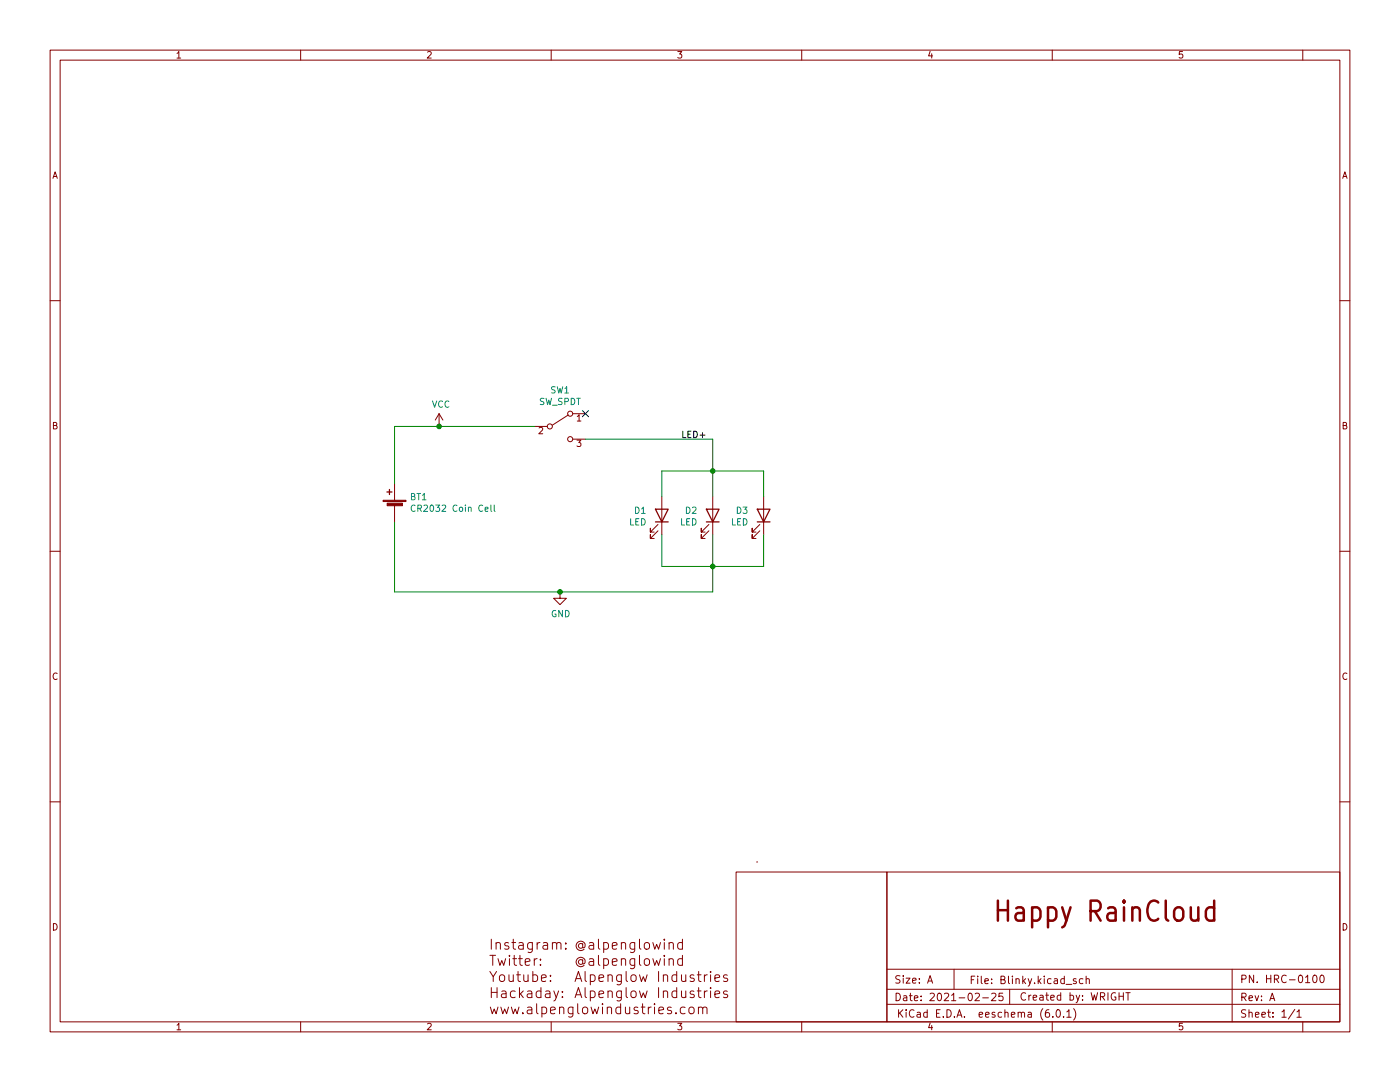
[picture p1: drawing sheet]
<svg xmlns="http://www.w3.org/2000/svg" width="279mm" height="216mm" viewBox="0 0 279 216" stroke-linecap="round" stroke-linejoin="round" font-family="sans-serif">
<g fill="none" stroke="#840000" stroke-width=".2">
<path d="M10 10h259.4v195.9h-259.4zM12 12h255.4v191.9h-255.4zM60 10v2M110 10v2M160 10v2M210 10v2M260 10v2M10 60h2M267.4 60h2M78.7 96.5v3.3M87.6 82.6l-.7 1.2M87.6 82.6v2.5"/>
<path d="M87.6 82.6l.8 1.2M106.7 85.1h2.5M113.4 82.8l-3.2 2M114.3 82.6h2.5M114.3 87.6h2.5M132.1 99.1v7.6M142.2 99.1v7.6M152.4 99.1v7.6M10 110h2M78.7 100.8v3.3M111.8 118.1v1.3h1.2l-1.2 1.3-1.3-1.3h1.3M131.3 105.9l-1.5 1.5v-.7v.7h.8"/>
<path d="M131.3 104.6l-1.5 1.6v-.8v.8h.8M141.5 105.9l-1.5 1.5v-.7v.7h.7M141.5 104.6l-1.5 1.6v-.8v.8h.7M151.6 105.9l-1.5 1.5v-.7v.7h.8M151.6 104.6l-1.5 1.6v-.8v.8h.8M267.4 110h2M10 160h2M267.4 160h2M146.9 174h30.1v29.9h-30.1zM151 172h.1M177 174h90.4v29.9h-90.4zM97.8 193.8l.6 1.1 .7-1.1"/>
<path d="M97.8 190.6h1.1M98.1 187.4v2M98.1 197.1v2M98.1 198h1.1M98.3 190.6v2M98.4 194.9v.9M99 188.3a.5 .5 0 0 1 .9 .1v1M99 188.1v1.3M99.2 197.1v2M99.4 191.3l.4 1.3 .3-.9 .4 .9 .4-1.3M99.9 194.6a.54 .54 0 0 1 .8 .3v.6a.54 .54 0 0 1-.5 .4 .54 .54 0 0 1-.5-.4v-.6zM100.1 197.8h.8l.1 1.3"/>
<path d="M101 198.2l-.7 .1a.39 .39 0 0 0-.3 .4 .39 .39 0 0 0 .3 .4l.7-.1M101.5 188.2l-.5-.1-.3 .3 .1 .2 .7 .2v.5h-.8M101.6 194.5l.1 1.2a.54 .54 0 0 0 .7 0M101.7 190.6v.2M101.7 191.3v1.3M102.1 188.1h.8M102.3 191.3h.8M102.4 187.4v1.7l.1 .2 .4 .1M102.4 194.5v1.3M102.6 190.6v1.7l.1 .2 .4 .1M102.8 197.8l-.6-.1-.3 .4v.6l.2 .3h.7M103.1 194.5h.8"/>
<path d="M103.4 193.8v1.8l.1 .1 .4 .1M103.5 191.3h.7M103.6 188.2h.7l.1 1.2M103.7 197.1v2M103.8 190.6v1.7l.1 .2 .3 .1M103.9 198.3l.5 .8M104.4 188.5l-.6 .1a.39 .39 0 0 0-.3 .4 .39 .39 0 0 0 .3 .4l.6-.1M104.4 197.7l-.7 .8M104.5 194.5l.1 1.2a.54 .54 0 0 0 .8 0M104.8 192l1-.2-.1-.4-.6-.1-.3 .3 .1 .9h.8M105.3 197.8h.8v1.3M105.4 194.5v1.3"/>
<path d="M106.1 198.2l-.6 .1a.39 .39 0 0 0-.3 .4 .39 .39 0 0 0 .3 .4l.6-.1M106.2 188.1v1.6a.54 .54 0 0 1-.8 .3M106.2 188.2l-.5-.1-.4 .4v.5l.2 .3h.7M106.3 194.6l.6-.1 .4 .4v.6l-.2 .2h-.8M106.3 193.8v2M106.6 191.3v1.3M107.2 191.3l-.4 .1-.2 .3M107.2 188.1v1.3M107.8 188.1l-.4 .1-.2 .3M107.9 192.4v.2M107.9 191.4v.2M108 197.8l-.6-.1-.4 .4v.6l.2 .3h.8"/>
<path d="M108 197.1v2M108.1 195.2l.9-.2-.1-.4-.6-.1-.2 .3v.9h.8M108.4 188.2h.8l.1 1.2M108.9 197.8h.8l.1 1.3M109.3 188.5l-.7 .1a.39 .39 0 0 0-.3 .4 .39 .39 0 0 0 .3 .4l.7-.1M109.8 198.2l-.7 .1a.39 .39 0 0 0-.3 .4 .39 .39 0 0 0 .3 .4l.7-.1M109.9 195.7v.1M109.9 194.6v.2M110.2 188.3a.5 .5 0 0 1 .9 .1v1M110.2 188.1v1.3M110.5 197.7l.5 1.4M111.1 188.4l.3-.3 .5 .1 .1 1.2"/>
<path d="M111.5 197.7l-.7 1.8-.3 .2M112.2 198.9v.2M112.2 197.8v.2M112.9 189.2v.2M112.9 188.2v.2M114.8 195.8l.6-2 .7 2M114.8 199.1l.6-2 .7 2M115 195.3h.9M115 198.5h.9M116.3 188.5a.48 .48 0 0 0-.7-.1 .48 .48 0 0 0 0 .7 .48 .48 0 0 0 .7-.1M116.3 188.3v.7l.2 .1a.81 .81 0 0 0-.1-1.2 .81 .81 0 0 0-1.2 .2 .94 .94 0 0 0 0 1.3 .94 .94 0 0 0 1.4 0M116.3 191.7a.48 .48 0 0 0-.7-.1 .48 .48 0 0 0 0 .7 .48 .48 0 0 0 .7-.1"/>
<path d="M116.3 191.5v.7l.2 .1a.81 .81 0 0 0-.1-1.2 .81 .81 0 0 0-1.2 .2 .94 .94 0 0 0 0 1.3 .94 .94 0 0 0 1.4 0M116.8 193.8v1.8l.3 .2M116.8 197.1v1.7l.3 .3M117.6 188.2h.8l.1 1.2M117.6 191.4h.8l.1 1.2M117.8 194.6l.6-.1 .4 .4v.6l-.2 .2h-.8M117.8 197.8l.6-.1 .4 .4v.6l-.2 .3h-.8M117.8 194.5v2M117.8 197.7v2M118.5 188.5l-.7 .1a.39 .39 0 0 0-.3 .4 .39 .39 0 0 0 .3 .4l.7-.1M118.5 191.8l-.7 .1a.39 .39 0 0 0-.3 .3 .39 .39 0 0 0 .3 .4l.7-.1M119.4 187.4v1.7l.3 .3"/>
<path d="M119.4 190.6v1.7l.3 .3M119.5 195.2l1-.2-.1-.4-.6-.1-.3 .3 .1 .9h.8M119.5 198.4l1-.2-.1-.4-.6-.1-.3 .3 .1 1h.8M120.5 188.2l.6-.1 .3 .4v.5l-.2 .3h-.7M120.5 191.4l.6-.1 .3 .4v.5l-.2 .3h-.7M120.5 188.1v2M120.5 191.3v2M121.3 194.7a.5 .5 0 0 1 .9 .1v1M121.3 197.9a.5 .5 0 0 1 .9 .1v1.1M121.3 194.5v1.3M121.3 197.7v1.4M122.2 188.7l.9-.2v-.3l-.6-.1-.3 .3 .1 .9h.8"/>
<path d="M122.2 192l.9-.2v-.4l-.6-.1-.3 .3 .1 .9h.8M124 188.3a.5 .5 0 0 1 .9 .1v1M124 191.5a.5 .5 0 0 1 .9 .1v1M124 194.5v1.6a.54 .54 0 0 1-.9 .3M124 194.6l-.6-.1-.3 .4v.6l.1 .2h.8M124 197.7v1.7a.54 .54 0 0 1-.9 .2M124 197.8l-.6-.1-.3 .4v.6l.1 .3h.8M124 188.1v1.3M124 191.3v1.3M125 193.8v1.8l.2 .2M125 197.1v1.7l.2 .3M126 194.7a.54 .54 0 0 1 .5-.2 .54 .54 0 0 1 .5 .4v.6a.54 .54 0 0 1-.6 .4 .54 .54 0 0 1-.5-.4z"/>
<path d="M126 197.9a.54 .54 0 0 1 .5-.2 .54 .54 0 0 1 .5 .4v.6a.54 .54 0 0 1-.6 .4 .54 .54 0 0 1-.5-.4zM126.7 188.1v1.6a.54 .54 0 0 1-.9 .3M126.7 188.2l-.6-.1-.4 .4v.5l.2 .3h.8M126.7 191.3v1.6a.54 .54 0 0 1-.9 .3M126.7 191.4l-.6-.1-.4 .4v.5l.2 .3h.8M127.6 187.4v1.7l.3 .3M127.6 190.6v1.7l.3 .3M127.6 194.5l.4 1.3 .4-.9 .4 .9 .3-1.3M127.6 197.7l.4 1.4 .4-1 .4 1 .3-1.4M128.8 188.2a.54 .54 0 0 1 .8 .3v.5a.54 .54 0 0 1-.5 .4 .54 .54 0 0 1-.5-.4v-.5zM128.8 191.4a.54 .54 0 0 1 .8 .3v.5a.54 .54 0 0 1-.5 .4 .54 .54 0 0 1-.5-.4v-.5zM130.3 188.1l.4 1.3 .4-.9 .3 .9 .4-1.3"/>
<path d="M130.3 191.3l.4 1.3 .4-.9 .3 .9 .4-1.3M131.4 193.8v2M131.4 197.1v2M132.4 194.7a.5 .5 0 0 1 .8 .1v1M132.4 197.9a.5 .5 0 0 1 .8 .1v1.1M132.4 194.5v1.3M132.4 197.7v1.4M132.6 187.4v.2M132.6 190.6v.2M132.6 188.1v1.3M132.6 191.3v1.3M133.5 188.3a.5 .5 0 0 1 .9 .1v1"/>
<path d="M133.5 191.5a.5 .5 0 0 1 .9 .1v1M133.5 188.1v1.3M133.5 191.3v1.3M135.1 194.6l-.6-.1-.4 .4v.6l.2 .2h.8M135.1 197.8l-.6-.1-.4 .4v.6l.2 .3h.8M135.1 193.8v2M135.1 197.1v2M136 194.5l.1 1.2a.54 .54 0 0 0 .8 0M136 197.7l.1 1.3a.54 .54 0 0 0 .8-.1M136.2 188.2l-.6-.1-.4 .4v.5l.2 .3h.8M136.2 191.4l-.6-.1-.4 .4v.5l.2 .3h.8M136.2 187.4v2"/>
<path d="M136.2 190.6v2M136.9 194.5v1.3M136.9 197.7v1.4M138.5 194.6l-.5-.1-.3 .3 .1 .3 .7 .2v.4h-.8M138.5 197.8l-.5-.1-.3 .3 .1 .3 .7 .2v.5h-.8M139.1 194.5h.8M139.1 197.7h.8M139.4 193.8v1.8l.1 .1 .4 .1M139.4 197.1v1.7l.1 .2 .4 .1M140.6 194.5v1.3M140.6 197.7v1.4M141.1 194.5l-.3 .1-.2 .3"/>
<path d="M141.1 197.7l-.3 .1-.2 .3M141.8 193.8v.2M141.8 197.1v.2M141.8 194.5v1.3M141.8 197.7v1.4M142.7 195.2l.9-.2-.1-.4-.5-.1-.3 .3 .1 .9h.7M142.7 198.4l.9-.2-.1-.4-.5-.1-.3 .3 .1 1h.7M145.1 194.6l-.4-.1-.3 .3 .1 .3 .6 .2v.4h-.7M145.1 197.8l-.4-.1-.3 .3 .1 .3 .6 .2v.5h-.7M177 197.4h90.4M177 193.4h90.4M185.1 196.2l.5-1.5 .5 1.5"/>
<path d="M185.3 195.8h.7M190.4 193.4v4M194.6 198.3l.6-.1 .3 .4-1 1.1h1M196.1 199.1h1.2M197.9 198.3l.6-.1 .3 .4-1 1.1h1M200.1 198.2h-.7l-.1 .7 .2-.2 .5 .1 .2 .2-.1 .5-.2 .2-.6-.2M201.5 197.4v3M214.8 195.4l-.4-.1-.2 .2 .1 .2 .5 .2v.3h-.6M216.1 195.4l-.4-.1-.3 .3 .1 .6h.6M216.8 195.4l.2-.1 .3 .1 .1 .9M216.8 194.8v1.5M223.3 198.8h.9"/>
<path d="M224.2 198.1v1.5M224.7 198.1h.8M225.1 198.1v1.5M245.9 193.4v10.5M253.4 199.7l.5-1.5 .5 1.5M262.2 194.6h.1a.8 .8 0 0 1 .6 .7 .8 .8 0 0 1-.6 .8 1 1 0 0 1-.1-1.5zM263.6 194.6h.2a.8 .8 0 0 1 .5 .7 .8 .8 0 0 1-.5 .8 1 1 0 0 1-.2-1.5zM60 203.9v2M97.9 201l.3 1.3 .4-1 .4 1 .4-1.3M100 201l.3 1.3 .4-1 .4 1 .4-1.3M102.1 201l.3 1.3 .4-1 .4 1 .4-1.3M104.3 202.1v.2"/>
<path d="M105.3 201h.8v1.3M106.1 201.4l-.6 .1a.39 .39 0 0 0-.3 .4 .39 .39 0 0 0 .3 .4l.6-.1M107.1 200.3v1.7l.3 .3M108.1 201h.6l.4 .3v.6l-.2 .3h-.8M108.1 201v2M109.9 201.6l.9-.2-.1-.4h-.6l-.2 .2 .1 1h.7M110 203.9v2M111.7 201.1a.5 .5 0 0 1 .8 .1v1.1M111.7 201v1.3M114.3 201v1.6a.54 .54 0 0 1-.8 .3M114.3 201h-.5l-.4 .3v.6l.2 .3h.7M115.3 200.3v1.7l.3 .3"/>
<path d="M116.4 201a.54 .54 0 0 1 .9 .3v.6a.54 .54 0 0 1-.5 .4 .54 .54 0 0 1-.6-.4v-.6zM118 201l.3 1.3 .4-1 .4 1 .4-1.3M120.2 200.3v.2M120.2 201v1.3M121.2 201.1a.5 .5 0 0 1 .9 .1v1.1M121.2 201v1.3M123.9 201h-.6l-.4 .3v.6l.2 .3h.8M123.9 200.3v2M124.8 201l.1 1.2a.54 .54 0 0 0 .8-.1M125.7 201v1.3M127.3 201h-.5l-.3 .2 .1 .3 .7 .2v.5h-.8M128 201h.7"/>
<path d="M128.2 200.3v1.7l.1 .2 .4 .1M129.4 201v1.3M130 201h-.4l-.2 .3M130.6 200.3v.2M130.6 201v1.3M131.5 201.6l.9-.2-.1-.4h-.5l-.3 .2 .1 1h.7M134 201h-.5l-.3 .2 .1 .3 .7 .2v.5h-.8M134.9 202.1v.2M136.7 201h-.6l-.3 .3v.6l.2 .3h.7M137.7 201a.54 .54 0 0 1 .8 .3v.6a.54 .54 0 0 1-.5 .4 .54 .54 0 0 1-.5-.4v-.6zM139.4 201.1a.5 .5 0 0 1 .8 .1v1.1M139.4 201v1.3"/>
<path d="M140.2 201.2l.3-.2h.5l.1 1.3M159 204h.1M160 203.9v2M177 200.4h90.4M209.3 201.5h-.4a1.01 1.01 0 0 0 0 1.5l.5-.2 .1-.5-.3-.3h-.3l-.3 .3M210 203.9v2M210.1 202.8v.2M210.9 201.6l.2-.1a.8 .8 0 0 1 .5 .7 .8 .8 0 0 1-.5 .8l-.2-.2-.1-.4zM212.3 202.8v.2M212.9 201.9l.4-.4v1.5M212.9 203h.9M214.3 201.3a1.72 1.72 0 0 1 0 2.3"/>
<path d="M258.4 201.4l-1.3 1.9M258.8 201.9l.5-.4v1.5M258.8 203h.9M260 203.9v2"/>
<circle cx="109.7" cy="85.1" r=".51"/>
<circle cx="113.8" cy="82.6" r=".51"/>
<circle cx="113.8" cy="87.6" r=".51"/>
</g>
<path d="M242.3 179.7v4M242.3 181.2l-.3-.2h-.7l-.3 .2-.3 .6v1.1l.3 .6 .3 .2h.7l.3-.2" fill="none" stroke="#840000" stroke-width=".5"/>
<g fill="#840000" stroke="#840000" stroke-width=".2">
<path d="M76.5 99.8h4.5v.3h-4.5z"/>
<path d="M77.3 100.4h3v.5h-3z"/>
</g>
<path d="M77.2 98.2h1M77.7 97.7v1M130.8 101.6h2.5l-1.2 2.5zM130.8 104.1h2.5M141 101.6h2.5l-1.3 2.5zM141 104.1h2.5M151.1 101.6h2.6l-1.3 2.5zM151.1 104.1h2.6" fill="none" stroke="#840000" stroke-width=".25"/>
<path d="M82.8 100.9a.6 .6 0 0 0-.8 .4 .6 .6 0 0 0 .6 .7l.2-.1M98 100.8v1.1l.1 .1M98.6 100.8v1.1l.2 .1" fill="none" stroke="#008484" stroke-width=".2"/>
<path d="M106.7 85.1h-28v11.4M116.8 87.6h25.4v11.5M132.1 99.1v-5.1h20.3v5.1M78.7 104.1v14h63.5v-11.4M132.1 106.7v6.3h20.3v-6.3" fill="none" stroke="#008400" stroke-width=".2"/>
<path d="M116.2 81.9l1.2 1.3M117.4 81.9l-1.2 1.3" fill="none" stroke="#000084" stroke-width=".2"/>
<g fill="#008400" stroke="#008400" stroke-width=".2">
<circle cx="87.6" cy="85.1" r=".46"/>
<circle cx="142.2" cy="94" r=".46"/>
<circle cx="142.2" cy="113" r=".46"/>
<circle cx="111.8" cy="118.1" r=".46"/>
</g>
<text font-size="5.6" fill="#840000" x="199.8" y="183.9">Happy RainCloud</text>
<g font-size="2.1" fill="#840000">
<text x="178.4" y="196.3">Size: A</text>
<text x="193.4" y="196.4">File: Blinky.kicad_sch</text>
<text x="247.4" y="196.1">PN. HRC-0100</text>
<text x="178.4" y="199.7">Date: 2021-02-25</text>
<text x="178.9" y="203">KiCad E.D.A. eeschema (6.0.1)</text>
<text x="203.4" y="199.6">Created by: WRIGHT</text>
<text x="247.4" y="199.7">Rev: A</text>
<text x="247.4" y="203">Sheet: 1/1</text>
</g>
<g font-size="1.8" fill="#840000">
<text x="35" y="11.6">1</text>
<text x="85" y="11.6">2</text>
<text x="135" y="11.6">3</text>
<text x="185" y="11.6">4</text>
<text x="235" y="11.6">5</text>
<text x="10.3" y="35.6">A</text>
<text x="267.7" y="35.6">A</text>
<text x="10.3" y="85.7">B</text>
<text x="107.5" y="86.6">2</text>
<text x="115.1" y="84.1">1</text>
<text x="115.1" y="89.2">3</text>
<text x="267.7" y="85.7">B</text>
<text x="10.3" y="135.6">C</text>
<text x="267.7" y="135.6">C</text>
<text x="10.3" y="185.7">D</text>
<text x="267.7" y="185.7">D</text>
<text x="35" y="205.6">1</text>
<text x="85" y="205.6">2</text>
<text x="135" y="205.6">3</text>
<text x="185" y="205.6">4</text>
<text x="235" y="205.6">5</text>
</g>
<g font-size="1.8" fill="#008484">
<text x="86.1" y="81.3">VCC</text>
<text x="107.5" y="80.8">SW_SPDT</text>
<text x="109.8" y="78.5">SW1</text>
<text x="81.9" y="99.8">BT1</text>
<text x="83.1" y="102.1">CR2032 Coin Cell</text>
<text x="125.5" y="104.8">LED</text>
<text x="126.6" y="102.5">D1</text>
<text x="135.7" y="104.8">LED</text>
<text x="136.8" y="102.5">D2</text>
<text x="145.8" y="104.8">LED</text>
<text x="147" y="102.5">D3</text>
<text x="109.9" y="123.1">GND</text>
</g>
<text font-size="1.8" x="135.9" y="87.4">LED+</text>
</svg>
